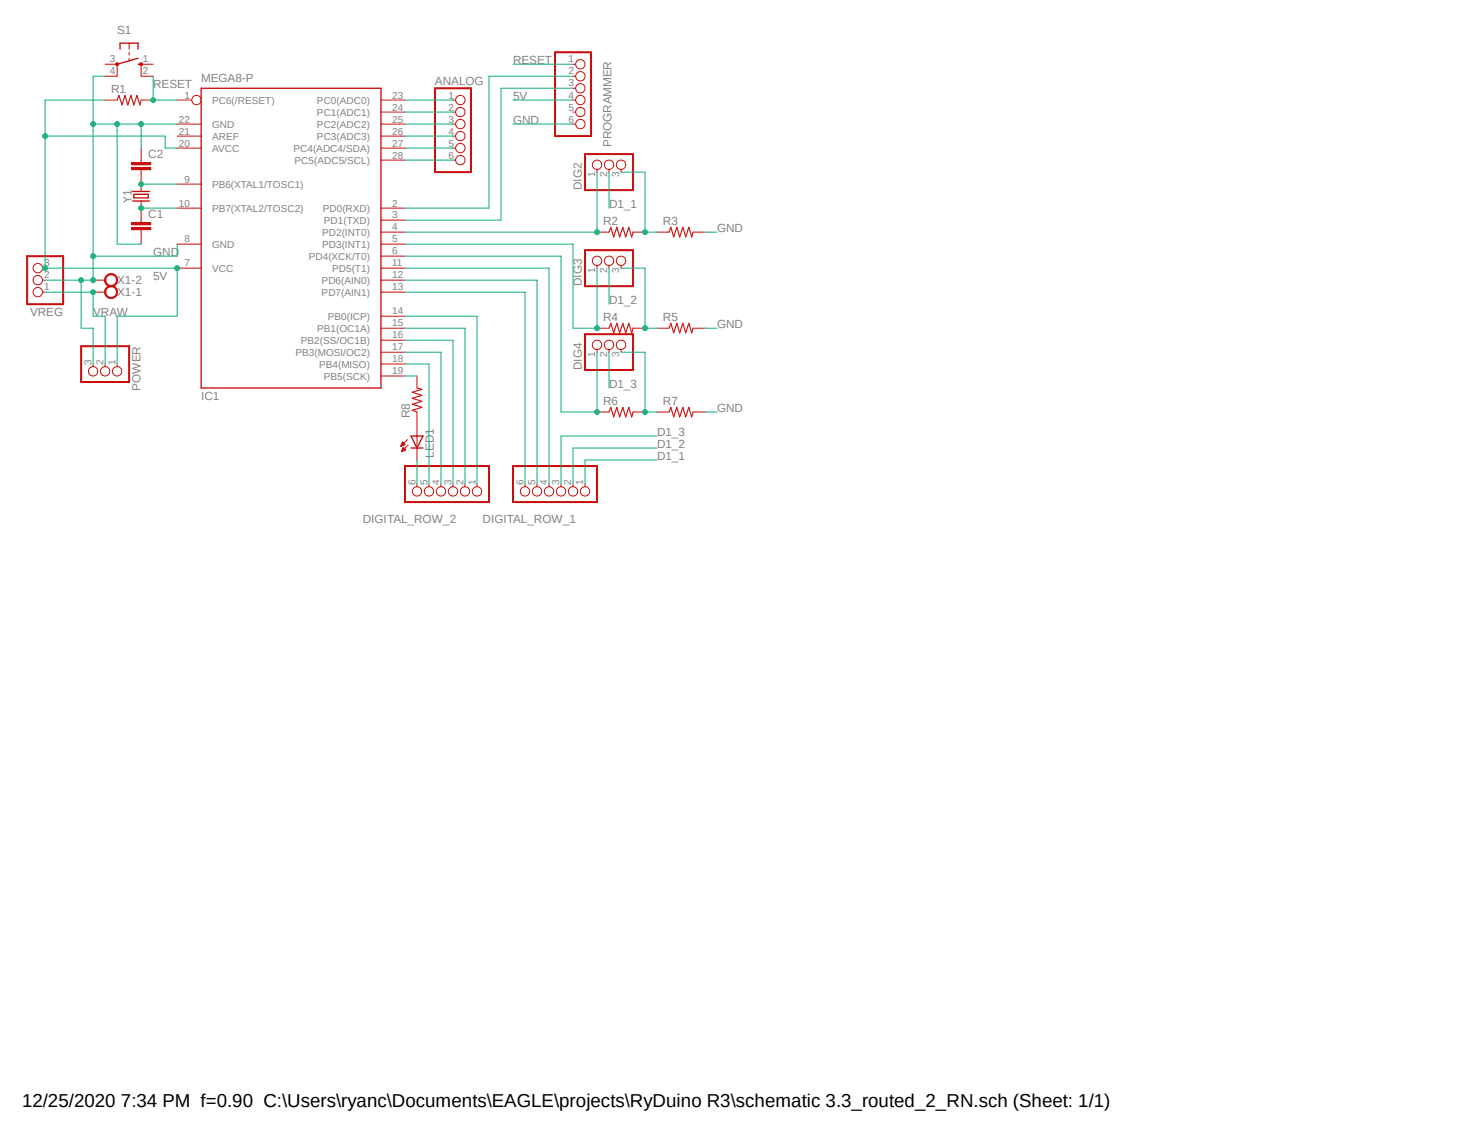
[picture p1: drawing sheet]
<svg xmlns="http://www.w3.org/2000/svg" width="279mm" height="216mm" viewBox="0 0 279 216" stroke-linecap="round" stroke-linejoin="round" font-family="sans-serif">
<path d="M4.2 4.2l138 96M142.2 4.2l-138 96" fill="none" stroke="#fff" stroke-width=".19"/>
<path d="M23.5 37.5l.7 .5M24.2 38l-.7 .5M24.2 38h.8M25 36.6h-1.5l.3 .4M25 36.2v.8" fill="none" stroke="#808080" stroke-width=".19"/>
<path d="M38.3 16.8h34.3v57.1h-34.3zM25.3 36.4h3.2M25.3 38.3h3.2M25.5 37h2.7v.7h-2.7z" fill="none" stroke="#c90d0c" stroke-width=".25"/>
<g fill="none" stroke="#c90d0c" stroke-width=".19">
<path d="M33.7 19h2.8M72.6 19h4.5M25.1 30.9h3.6v.5h-3.6zM25.1 31.9h3.6v.4h-3.6zM26.9 28.2v2.7M26.9 32.3v4.1M26.9 38.3v4.1M33.7 39.6h4.6M33.7 35.1h4.6M33.7 23.6h4.6M33.7 25.9h4.6M33.7 28.2h4.6"/>
<path d="M72.6 39.6h4.5M72.6 23.6h4.5M72.6 25.9h4.5M72.6 28.2h4.5M72.6 30.5h4.5M72.6 21.3h4.5M25.1 42.4h3.6v.4h-3.6zM25.1 43.3h3.6v.4h-3.6zM26.9 43.7v2.8M33.7 46.5h4.6M33.7 51.1h4.6M72.6 46.5h4.5"/>
<path d="M72.6 51.1h4.5M72.6 55.6h4.5M72.6 53.3h4.5M72.6 48.8h4.5M72.6 44.2h4.5M72.6 41.9h4.5M72.6 71.6h4.5M72.6 69.3h4.5M72.6 67.1h4.5M72.6 64.8h4.5M72.6 62.5h4.5M72.6 60.2h4.5"/>
<circle cx="37.4" cy="19" r=".89"/>
</g>
<path d="M25.1 31.2h3.6M25.1 32.1h3.6M25.1 42.6h3.6M25.1 43.5h3.6" fill="none" stroke="#c90d0c" stroke-width=".42"/>
<path d="M20.2 54.8a1.26 1.26 0 0 1 2 .2 1.26 1.26 0 0 1-.7 1.9 1.26 1.26 0 0 1-1.6-1.3h.3a1.03 1.03 0 0 1 1.3-1 1.03 1.03 0 0 1 .6 1.6 1.03 1.03 0 0 1-1.7 .1l-.2-.7h-.3z" fill-rule="evenodd" fill="#c90d0c"/>
<path d="M17.7 55.6h2.3M20.2 54.8a1.26 1.26 0 0 1 2 .2 1.26 1.26 0 0 1-.7 1.9 1.26 1.26 0 0 1-1.6-1.3h.3a1.03 1.03 0 0 1 1.3-1 1.03 1.03 0 0 1 .6 1.6 1.03 1.03 0 0 1-1.7 .1l-.2-.7h-.3z" fill="none" stroke="#c90d0c" stroke-width=".19"/>
<path d="M20.2 52.5a1.26 1.26 0 0 1 2 .2 1.26 1.26 0 0 1-.7 1.9 1.26 1.26 0 0 1-1.6-1.3h.3a1.03 1.03 0 0 1 1.3-1 1.03 1.03 0 0 1 .6 1.6 1.03 1.03 0 0 1-1.7 .1l-.2-.7h-.3z" fill-rule="evenodd" fill="#c90d0c"/>
<g fill="none" stroke="#c90d0c" stroke-width=".19">
<path d="M22.3 12.2v2.3M24.6 8.2v1.2M24.6 9.9v.6M24.6 11.1v.5M26.9 12.2v2.3M8.1 53.3h.5M8.1 55.6h.5M8.1 51.1h.5M17.7 53.3h2.3M20.2 52.5a1.26 1.26 0 0 1 2 .2 1.26 1.26 0 0 1-.7 1.9 1.26 1.26 0 0 1-1.6-1.3h.3a1.03 1.03 0 0 1 1.3-1 1.03 1.03 0 0 1 .6 1.6 1.03 1.03 0 0 1-1.7 .1l-.2-.7h-.3z"/>
<circle cx="7.2" cy="55.6" r=".89"/>
<circle cx="7.2" cy="53.3" r=".89"/>
<circle cx="7.2" cy="51.1" r=".89"/>
</g>
<path d="M5.2 48.8h6.8v9.1h-6.8z" fill="none" stroke="#c90d0c" stroke-width=".38"/>
<path d="M22.9 9.4v-1.2h3.4v1.2M26.3 12.2h.6M26.3 11.1l-4 1.1" fill="none" stroke="#c90d0c" stroke-width=".25"/>
<circle cx="22.3" cy="12.2" r=".3" fill="#c90d0c"/>
<circle cx="22.3" cy="12.2" r=".3" fill="none" stroke="#c90d0c" stroke-width=".19"/>
<circle cx="26.9" cy="12.2" r=".3" fill="#c90d0c"/>
<g fill="none" stroke="#c90d0c" stroke-width=".19">
<path d="M20 12.2h2.3M20 14.5h2.3M20 19h2.3M26.9 12.2h2.3M26.9 14.5h2.3M26.9 19h2.3M86.3 19h.5M109.1 12.2h.5M109.1 14.5h.5M109.1 16.8h.5M109.1 19h.5M86.3 21.3h.5"/>
<path d="M86.3 23.6h.5M86.3 25.9h.5M86.3 28.2h.5M86.3 30.5h.5M109.1 21.3h.5M109.1 23.6h.5M113.7 32.3v.5M116 32.3v.5M118.3 32.3v.5M113.7 50.5v.6M113.7 44.2h2.3M116 50.5v.6"/>
<path d="M118.3 50.5v.6M120.6 44.2h2.3M125.1 44.2h2.3M132 44.2h2.3M17.7 69.3v.5M20 69.3v.5M22.3 69.3v.5M79.4 71.6v2.3M79.4 78.4v9.2M113.7 66.5v.6M113.7 62.5h2.3M113.7 78.4h2.3"/>
<path d="M116 66.5v.6M118.3 66.5v.6M120.6 62.5h2.3M120.6 78.4h2.3M125.1 62.5h2.3M125.1 78.4h2.3M132 62.5h2.3M132 78.4h2.3M76.4 85h.1M76.4 84.9h.1M76.4 84.8h.3M76.5 84.8h.4"/>
<path d="M76.5 84.7h.5M76.5 86h.1M76.5 84.6h.6M76.5 85.9h.2M76.5 84.5h.5M76.5 85.9h.3M76.5 85.8h.5M76.6 84.5h.4M76.6 84.4h.3M76.6 85.7h.6M76.6 84.3h.2M76.6 85.6h.6"/>
<path d="M76.7 84.2l-.4 .8M76.7 84.2l.4 .4-.8 .4M76.7 84.2h.1M76.7 85.6h.4M76.7 85.5h.4M76.7 85.4h.3M76.8 85.3h.1M76.8 85.2l.5 .4-.8 .4zM77.6 83.7l-1.3 1.3M77.7 84.8l-1.2 1.2M79.4 92.2v.5M81.7 92.2v.5"/>
<path d="M84 92.2v.5M86.3 92.2v.5M88.6 92.2v.5M90.8 92.2v.5M100 92.2v.5M102.3 92.2v.5M104.6 92.2v.5M106.8 92.2v.5M109.1 92.2v.5M111.4 92.2v.5"/>
<circle cx="26.9" cy="12.2" r=".3"/>
<circle cx="87.7" cy="19" r=".89"/>
<circle cx="110.5" cy="14.5" r=".89"/>
<circle cx="110.5" cy="12.2" r=".89"/>
<circle cx="110.5" cy="16.8" r=".89"/>
<circle cx="110.5" cy="19" r=".89"/>
<circle cx="87.7" cy="25.9" r=".89"/>
<circle cx="87.7" cy="21.3" r=".89"/>
<circle cx="87.7" cy="30.5" r=".89"/>
<circle cx="87.7" cy="23.6" r=".89"/>
<circle cx="87.7" cy="28.2" r=".89"/>
<circle cx="110.5" cy="23.6" r=".89"/>
<circle cx="110.5" cy="21.3" r=".89"/>
<circle cx="113.7" cy="31.4" r=".89"/>
<circle cx="116" cy="31.4" r=".89"/>
<circle cx="118.3" cy="31.4" r=".89"/>
<circle cx="113.7" cy="49.7" r=".89"/>
<circle cx="116" cy="49.7" r=".89"/>
<circle cx="118.3" cy="49.7" r=".89"/>
<circle cx="17.7" cy="70.7" r=".89"/>
<circle cx="20" cy="70.7" r=".89"/>
<circle cx="22.3" cy="70.7" r=".89"/>
<circle cx="113.7" cy="65.7" r=".89"/>
<circle cx="116" cy="65.7" r=".89"/>
<circle cx="118.3" cy="65.7" r=".89"/>
<circle cx="79.4" cy="93.6" r=".89"/>
<circle cx="81.7" cy="93.6" r=".89"/>
<circle cx="84" cy="93.6" r=".89"/>
<circle cx="86.3" cy="93.6" r=".89"/>
<circle cx="88.6" cy="93.6" r=".89"/>
<circle cx="90.8" cy="93.6" r=".89"/>
<circle cx="100" cy="93.6" r=".89"/>
<circle cx="102.3" cy="93.6" r=".89"/>
<circle cx="104.6" cy="93.6" r=".89"/>
<circle cx="106.8" cy="93.6" r=".89"/>
<circle cx="109.1" cy="93.6" r=".89"/>
<circle cx="111.4" cy="93.6" r=".89"/>
</g>
<path d="M82.8 16.8h6.9v16h-6.9zM105.7 9.9h6.9v16h-6.9zM111.4 29.3h9.2v6.9h-9.2zM111.4 47.6h9.2v6.9h-9.2zM15.5 65.9h9.1v6.8h-9.1zM111.4 63.6h9.2v6.8h-9.2zM77.1 88.7h16v6.9h-16zM97.7 88.7h16v6.9h-16z" fill="none" stroke="#c90d0c" stroke-width=".38"/>
<path d="M78.3 83h2.3l-1.2 2.3zM78.3 85.3h2.3" fill="none" stroke="#c90d0c" stroke-width=".25"/>
<path d="M22.3 19l.3-.8 .6 1.8 .6-1.8 .5 1.8 .6-1.8 .6 1.8 .6-1.8 .5 1.8 .3-1M116 44.2l.3-.9 .6 1.8 .6-1.8 .5 1.8 .6-1.8 .6 1.8 .6-1.8 .5 1.8 .3-.9M127.4 44.2l.4-.9 .5 1.8 .6-1.8 .6 1.8 .5-1.8 .6 1.8 .6-1.8 .5 1.8 .3-.9M79.4 73.9l.9 .2-1.8 .6 1.8 .6-1.8 .5 1.8 .6-1.8 .6 1.8 .6-1.8 .5 .9 .3M116 62.5l.3-.9 .6 1.8 .6-1.8 .5 1.8 .6-1.8 .6 1.8 .6-1.8 .5 1.8 .3-.9M116 78.4l.3-.8 .6 1.8 .6-1.8 .5 1.8 .6-1.8 .6 1.8 .6-1.8 .5 1.8 .3-1M127.4 62.5l.4-.9 .5 1.8 .6-1.8 .6 1.8 .5-1.8 .6 1.8 .6-1.8 .5 1.8 .3-.9M127.4 78.4l.4-.8 .5 1.8 .6-1.8 .6 1.8 .5-1.8 .6 1.8 .6-1.8 .5 1.8 .3-1" fill="none" stroke="#c90d0c" stroke-width=".21"/>
<path d="M26.9 35.1h6.8" fill="none" stroke="#0dab76" stroke-width=".19"/>
<circle cx="26.9" cy="35.1" r=".46" fill="#0dab76"/>
<g fill="none" stroke="#0dab76" stroke-width=".19">
<path d="M26.9 39.6h6.8"/>
<circle cx="26.9" cy="35.1" r=".46"/>
</g>
<circle cx="26.9" cy="39.6" r=".46" fill="#0dab76"/>
<g fill="none" stroke="#0dab76" stroke-width=".19">
<path d="M8.6 55.6h9.1v4.6h2.3v9.1"/>
<circle cx="26.9" cy="39.6" r=".46"/>
</g>
<circle cx="17.7" cy="55.6" r=".46" fill="#0dab76"/>
<g fill="none" stroke="#0dab76" stroke-width=".19">
<path d="M97.7 19h11.4M31.5 25.9h-22.9v25.2h25.1"/>
<circle cx="17.7" cy="55.6" r=".46"/>
</g>
<circle cx="8.6" cy="51.1" r=".46" fill="#0dab76"/>
<g fill="none" stroke="#0dab76" stroke-width=".19">
<path d="M20 19h-11.4v6.9M31.5 25.9v2.3h2.2"/>
<circle cx="8.6" cy="51.1" r=".46"/>
</g>
<circle cx="8.6" cy="25.9" r=".46" fill="#0dab76"/>
<g fill="none" stroke="#0dab76" stroke-width=".19">
<path d="M33.7 51.1v9.1h-11.4v9.1"/>
<circle cx="8.6" cy="25.9" r=".46"/>
</g>
<circle cx="33.7" cy="51.1" r=".46" fill="#0dab76"/>
<g fill="none" stroke="#0dab76" stroke-width=".19">
<path d="M97.7 23.6h11.4M17.7 48.8v4.5h-9.1"/>
<circle cx="33.7" cy="51.1" r=".46"/>
</g>
<circle cx="17.7" cy="53.3" r=".46" fill="#0dab76"/>
<g fill="none" stroke="#0dab76" stroke-width=".19">
<path d="M17.7 23.6v25.2h16v-2.3"/>
<circle cx="17.7" cy="53.3" r=".46"/>
</g>
<circle cx="17.7" cy="48.8" r=".46" fill="#0dab76"/>
<g fill="none" stroke="#0dab76" stroke-width=".19">
<path d="M26.9 23.6v4.6M33.7 23.6h-11.4v22.9h4.6"/>
<circle cx="17.7" cy="48.8" r=".46"/>
</g>
<circle cx="26.9" cy="23.6" r=".46" fill="#0dab76"/>
<g fill="none" stroke="#0dab76" stroke-width=".19">
<path d="M17.7 23.6h4.6"/>
<circle cx="26.9" cy="23.6" r=".46"/>
</g>
<circle cx="22.3" cy="23.6" r=".46" fill="#0dab76"/>
<g fill="none" stroke="#0dab76" stroke-width=".19">
<path d="M20 14.5h-2.3v9.1"/>
<circle cx="22.3" cy="23.6" r=".46"/>
</g>
<circle cx="17.7" cy="23.6" r=".46" fill="#0dab76"/>
<g fill="none" stroke="#0dab76" stroke-width=".19">
<path d="M15.5 53.3v9.2h2.2v6.8"/>
<circle cx="17.7" cy="23.6" r=".46"/>
</g>
<circle cx="15.5" cy="53.3" r=".46" fill="#0dab76"/>
<g fill="none" stroke="#0dab76" stroke-width=".19">
<path d="M29.2 14.5v4.5h4.5M77.1 19h9.2M97.7 12.2h11.4M77.1 21.3h9.2M77.1 23.6h9.2M77.1 25.9h9.2M77.1 28.2h9.2M77.1 30.5h9.2M134.3 44.2h2.3M134.3 62.5h2.3M134.3 78.4h2.3"/>
<circle cx="15.5" cy="53.3" r=".46"/>
</g>
<circle cx="29.2" cy="19" r=".46" fill="#0dab76"/>
<g fill="none" stroke="#0dab76" stroke-width=".19">
<path d="M118.3 32.8h4.6v11.4h2.2M77.1 60.2h13.7v32M77.1 62.5h11.5v29.7M77.1 64.8h9.2v27.4M77.1 67.1h6.9v25.1M77.1 69.3h4.6v22.9M77.1 71.6h2.3"/>
<circle cx="29.2" cy="19" r=".46"/>
</g>
<circle cx="122.9" cy="44.2" r=".46" fill="#0dab76"/>
<g fill="none" stroke="#0dab76" stroke-width=".19">
<path d="M77.1 55.6h22.9v36.6M77.1 53.3h25.2v38.9M77.1 51.1h27.5v41.1M118.3 51.1h4.6v11.4h2.2"/>
<circle cx="122.9" cy="44.2" r=".46"/>
</g>
<circle cx="122.9" cy="62.5" r=".46" fill="#0dab76"/>
<g fill="none" stroke="#0dab76" stroke-width=".19">
<path d="M109.1 14.5h-16v25.1h-16M109.1 16.8h-13.7v25.1h-18.3M113.7 32.8v11.4h-36.6"/>
<circle cx="122.9" cy="62.5" r=".46"/>
</g>
<circle cx="113.7" cy="44.2" r=".46" fill="#0dab76"/>
<g fill="none" stroke="#0dab76" stroke-width=".19">
<path d="M77.1 46.5h32v16h4.6v-11.4"/>
<circle cx="113.7" cy="44.2" r=".46"/>
</g>
<circle cx="113.7" cy="62.5" r=".46" fill="#0dab76"/>
<g fill="none" stroke="#0dab76" stroke-width=".19">
<path d="M116 32.8v6.8M77.1 48.8h29.7v29.6h6.9v-11.3M116 51.1v6.8M125.1 87.6h-13.7v4.6M125.1 85.3h-16v6.9"/>
<circle cx="113.7" cy="62.5" r=".46"/>
</g>
<circle cx="113.7" cy="78.4" r=".46" fill="#0dab76"/>
<g fill="none" stroke="#0dab76" stroke-width=".19">
<path d="M118.3 67.1h4.6v11.3h2.2"/>
<circle cx="113.7" cy="78.4" r=".46"/>
</g>
<circle cx="122.9" cy="78.4" r=".46" fill="#0dab76"/>
<g fill="none" stroke="#0dab76" stroke-width=".19">
<path d="M116 67.1v6.8M79.4 87.6v4.6M125.1 83h-18.3v9.2"/>
<circle cx="122.9" cy="78.4" r=".46"/>
</g>
<text font-size="3.6" x="4.2" y="210.7">12/25/2020 7:34 PM f=0.90 C:\Users\ryanc\Documents\EAGLE\projects\RyDuino R3\schematic 3.3_routed_2_RN.sch (Sheet: 1/1)</text>
<g font-size="2.2" fill="#808080">
<text x="22.3" y="6.5">S1</text>
<text x="21.2" y="17.7">R1</text>
<text x="29.2" y="16.8">RESET</text>
<text x="38.3" y="15.7">MEGA8-P</text>
<text x="82.8" y="16.2">ANALOG</text>
<text x="97.7" y="12.2">RESET</text>
<text x="97.7" y="19.1">5V</text>
<text x="97.7" y="23.6">GND</text>
<text x="116.5" y="28" transform="rotate(-90 116.5 28)">PROGRAMMER</text>
<text x="28.2" y="30.1">C2</text>
<text x="28.2" y="41.6">C1</text>
<text x="110.8" y="36.2" transform="rotate(-90 110.8 36.2)">DIG2</text>
<text x="116" y="39.6">D1_1</text>
<text x="114.9" y="42.8">R2</text>
<text x="126.3" y="42.8">R3</text>
<text x="136.6" y="44.2">GND</text>
<text x="29.2" y="53.3">5V</text>
<text x="29.2" y="48.8">GND</text>
<text x="22.3" y="56.4">X1-1</text>
<text x="22.3" y="54.1">X1-2</text>
<text x="110.8" y="54.5" transform="rotate(-90 110.8 54.5)">DIG3</text>
<text x="116" y="57.9">D1_2</text>
<text x="5.7" y="60.1">VREG</text>
<text x="17.7" y="60.2">VRAW</text>
<text x="114.9" y="61.1">R4</text>
<text x="126.3" y="61.1">R5</text>
<text x="136.6" y="62.5">GND</text>
<text x="110.8" y="70.4" transform="rotate(-90 110.8 70.4)">DIG4</text>
<text x="26.8" y="74.4" transform="rotate(-90 26.8 74.4)">POWER</text>
<text x="38.3" y="76.2">IC1</text>
<text x="114.9" y="77.1">R6</text>
<text x="116" y="73.9">D1_3</text>
<text x="126.3" y="77.1">R7</text>
<text x="78.1" y="79.6" transform="rotate(-90 78.1 79.6)">R8</text>
<text x="125.1" y="83">D1_3</text>
<text x="136.6" y="78.4">GND</text>
<text x="82.6" y="87.1" transform="rotate(-90 82.6 87.1)">LED1</text>
<text x="125.1" y="87.6">D1_1</text>
<text x="125.1" y="85.3">D1_2</text>
<text x="69.1" y="99.5">DIGITAL_ROW_2</text>
<text x="91.9" y="99.5">DIGITAL_ROW_1</text>
</g>
<g font-size="1.9" fill="#808080">
<text x="20.9" y="11.9">3</text>
<text x="27.2" y="11.9">1</text>
<text x="108.2" y="11.9">1</text>
<text x="20.9" y="14.2">4</text>
<text x="27.2" y="14.2">2</text>
<text x="108.2" y="14.2">2</text>
<text x="108.2" y="16.5">3</text>
<text x="34.1" y="23.3">22</text>
<text x="35.1" y="18.8">1</text>
<text x="40.4" y="19.8">PC6(/RESET)</text>
<text x="60.4" y="22">PC1(ADC1)</text>
<text x="60.4" y="19.7">PC0(ADC0)</text>
<text x="74.7" y="23.3">25</text>
<text x="74.7" y="21">24</text>
<text x="74.7" y="18.8">23</text>
<text x="85.4" y="18.8">1</text>
<text x="85.4" y="21">2</text>
<text x="85.4" y="23.3">3</text>
<text x="108.2" y="18.8">4</text>
<text x="108.2" y="21">5</text>
<text x="108.2" y="23.3">6</text>
<text x="34.1" y="25.6">21</text>
<text x="34.1" y="27.9">20</text>
<text x="40.4" y="24.3">GND</text>
<text x="40.4" y="26.6">AREF</text>
<text x="40.4" y="28.9">AVCC</text>
<text x="55.9" y="28.9">PC4(ADC4/SDA)</text>
<text x="60.4" y="26.6">PC3(ADC3)</text>
<text x="60.4" y="24.3">PC2(ADC2)</text>
<text x="74.7" y="27.9">27</text>
<text x="74.7" y="25.6">26</text>
<text x="85.4" y="25.6">4</text>
<text x="85.4" y="27.9">5</text>
<text x="35.1" y="34.8">9</text>
<text x="40.4" y="35.7">PB6(XTAL1/TOSC1)</text>
<text x="56.1" y="31.2">PC5(ADC5/SCL)</text>
<text x="74.7" y="30.2">28</text>
<text x="85.4" y="30.2">6</text>
<text x="113.4" y="33.7" transform="rotate(-90 113.4 33.7)">1</text>
<text x="115.7" y="33.7" transform="rotate(-90 115.7 33.7)">2</text>
<text x="117.9" y="33.7" transform="rotate(-90 117.9 33.7)">3</text>
<text x="34.1" y="39.3">10</text>
<text x="40.4" y="40.3">PB7(XTAL2/TOSC2)</text>
<text x="61.5" y="40.3">PD0(RXD)</text>
<text x="74.7" y="41.6">3</text>
<text x="74.7" y="39.3">2</text>
<text x="35.1" y="46.1">8</text>
<text x="40.4" y="47.2">GND</text>
<text x="61.3" y="47.2">PD3(INT1)</text>
<text x="61.3" y="44.9">PD2(INT0)</text>
<text x="61.7" y="42.6">PD1(TXD)</text>
<text x="74.7" y="46.1">5</text>
<text x="74.7" y="43.9">4</text>
<text x="8.4" y="53">2</text>
<text x="8.4" y="50.7">3</text>
<text x="35.1" y="50.7">7</text>
<text x="40.4" y="51.7">VCC</text>
<text x="58.8" y="49.4">PD4(XCK/T0)</text>
<text x="63.2" y="51.7">PD5(T1)</text>
<text x="74.7" y="53">12</text>
<text x="74.7" y="50.7">11</text>
<text x="74.7" y="48.4">6</text>
<text x="113.4" y="51.9" transform="rotate(-90 113.4 51.9)">1</text>
<text x="115.7" y="51.9" transform="rotate(-90 115.7 51.9)">2</text>
<text x="117.9" y="51.9" transform="rotate(-90 117.9 51.9)">3</text>
<text x="8.4" y="55.3">1</text>
<text x="61.3" y="56.3">PD7(AIN1)</text>
<text x="61.3" y="54">PD6(AIN0)</text>
<text x="74.7" y="59.9">14</text>
<text x="74.7" y="55.3">13</text>
<text x="57.3" y="65.4">PB2(SS/OC1B)</text>
<text x="60.4" y="63.1">PB1(OC1A)</text>
<text x="62.4" y="60.9">PB0(ICP)</text>
<text x="74.7" y="64.4">16</text>
<text x="74.7" y="62.1">15</text>
<text x="17.4" y="69.5" transform="rotate(-90 17.4 69.5)">3</text>
<text x="19.7" y="69.5" transform="rotate(-90 19.7 69.5)">2</text>
<text x="22" y="69.5" transform="rotate(-90 22 69.5)">1</text>
<text x="56.3" y="67.7">PB3(MOSI/OC2)</text>
<text x="60.8" y="70">PB4(MISO)</text>
<text x="74.7" y="71.3">19</text>
<text x="74.7" y="69">18</text>
<text x="74.7" y="66.7">17</text>
<text x="113.4" y="67.9" transform="rotate(-90 113.4 67.9)">1</text>
<text x="115.7" y="67.9" transform="rotate(-90 115.7 67.9)">2</text>
<text x="117.9" y="67.9" transform="rotate(-90 117.9 67.9)">3</text>
<text x="61.7" y="72.3">PB5(SCK)</text>
<text x="79.1" y="92.3" transform="rotate(-90 79.1 92.3)">6</text>
<text x="81.4" y="92.3" transform="rotate(-90 81.4 92.3)">5</text>
<text x="83.7" y="92.3" transform="rotate(-90 83.7 92.3)">4</text>
<text x="86" y="92.3" transform="rotate(-90 86 92.3)">3</text>
<text x="88.3" y="92.3" transform="rotate(-90 88.3 92.3)">2</text>
<text x="90.6" y="92.3" transform="rotate(-90 90.6 92.3)">1</text>
<text x="99.7" y="92.3" transform="rotate(-90 99.7 92.3)">6</text>
<text x="101.9" y="92.3" transform="rotate(-90 101.9 92.3)">5</text>
<text x="104.2" y="92.3" transform="rotate(-90 104.2 92.3)">4</text>
<text x="106.5" y="92.3" transform="rotate(-90 106.5 92.3)">3</text>
<text x="108.8" y="92.3" transform="rotate(-90 108.8 92.3)">2</text>
<text x="111.1" y="92.3" transform="rotate(-90 111.1 92.3)">1</text>
</g>
</svg>
